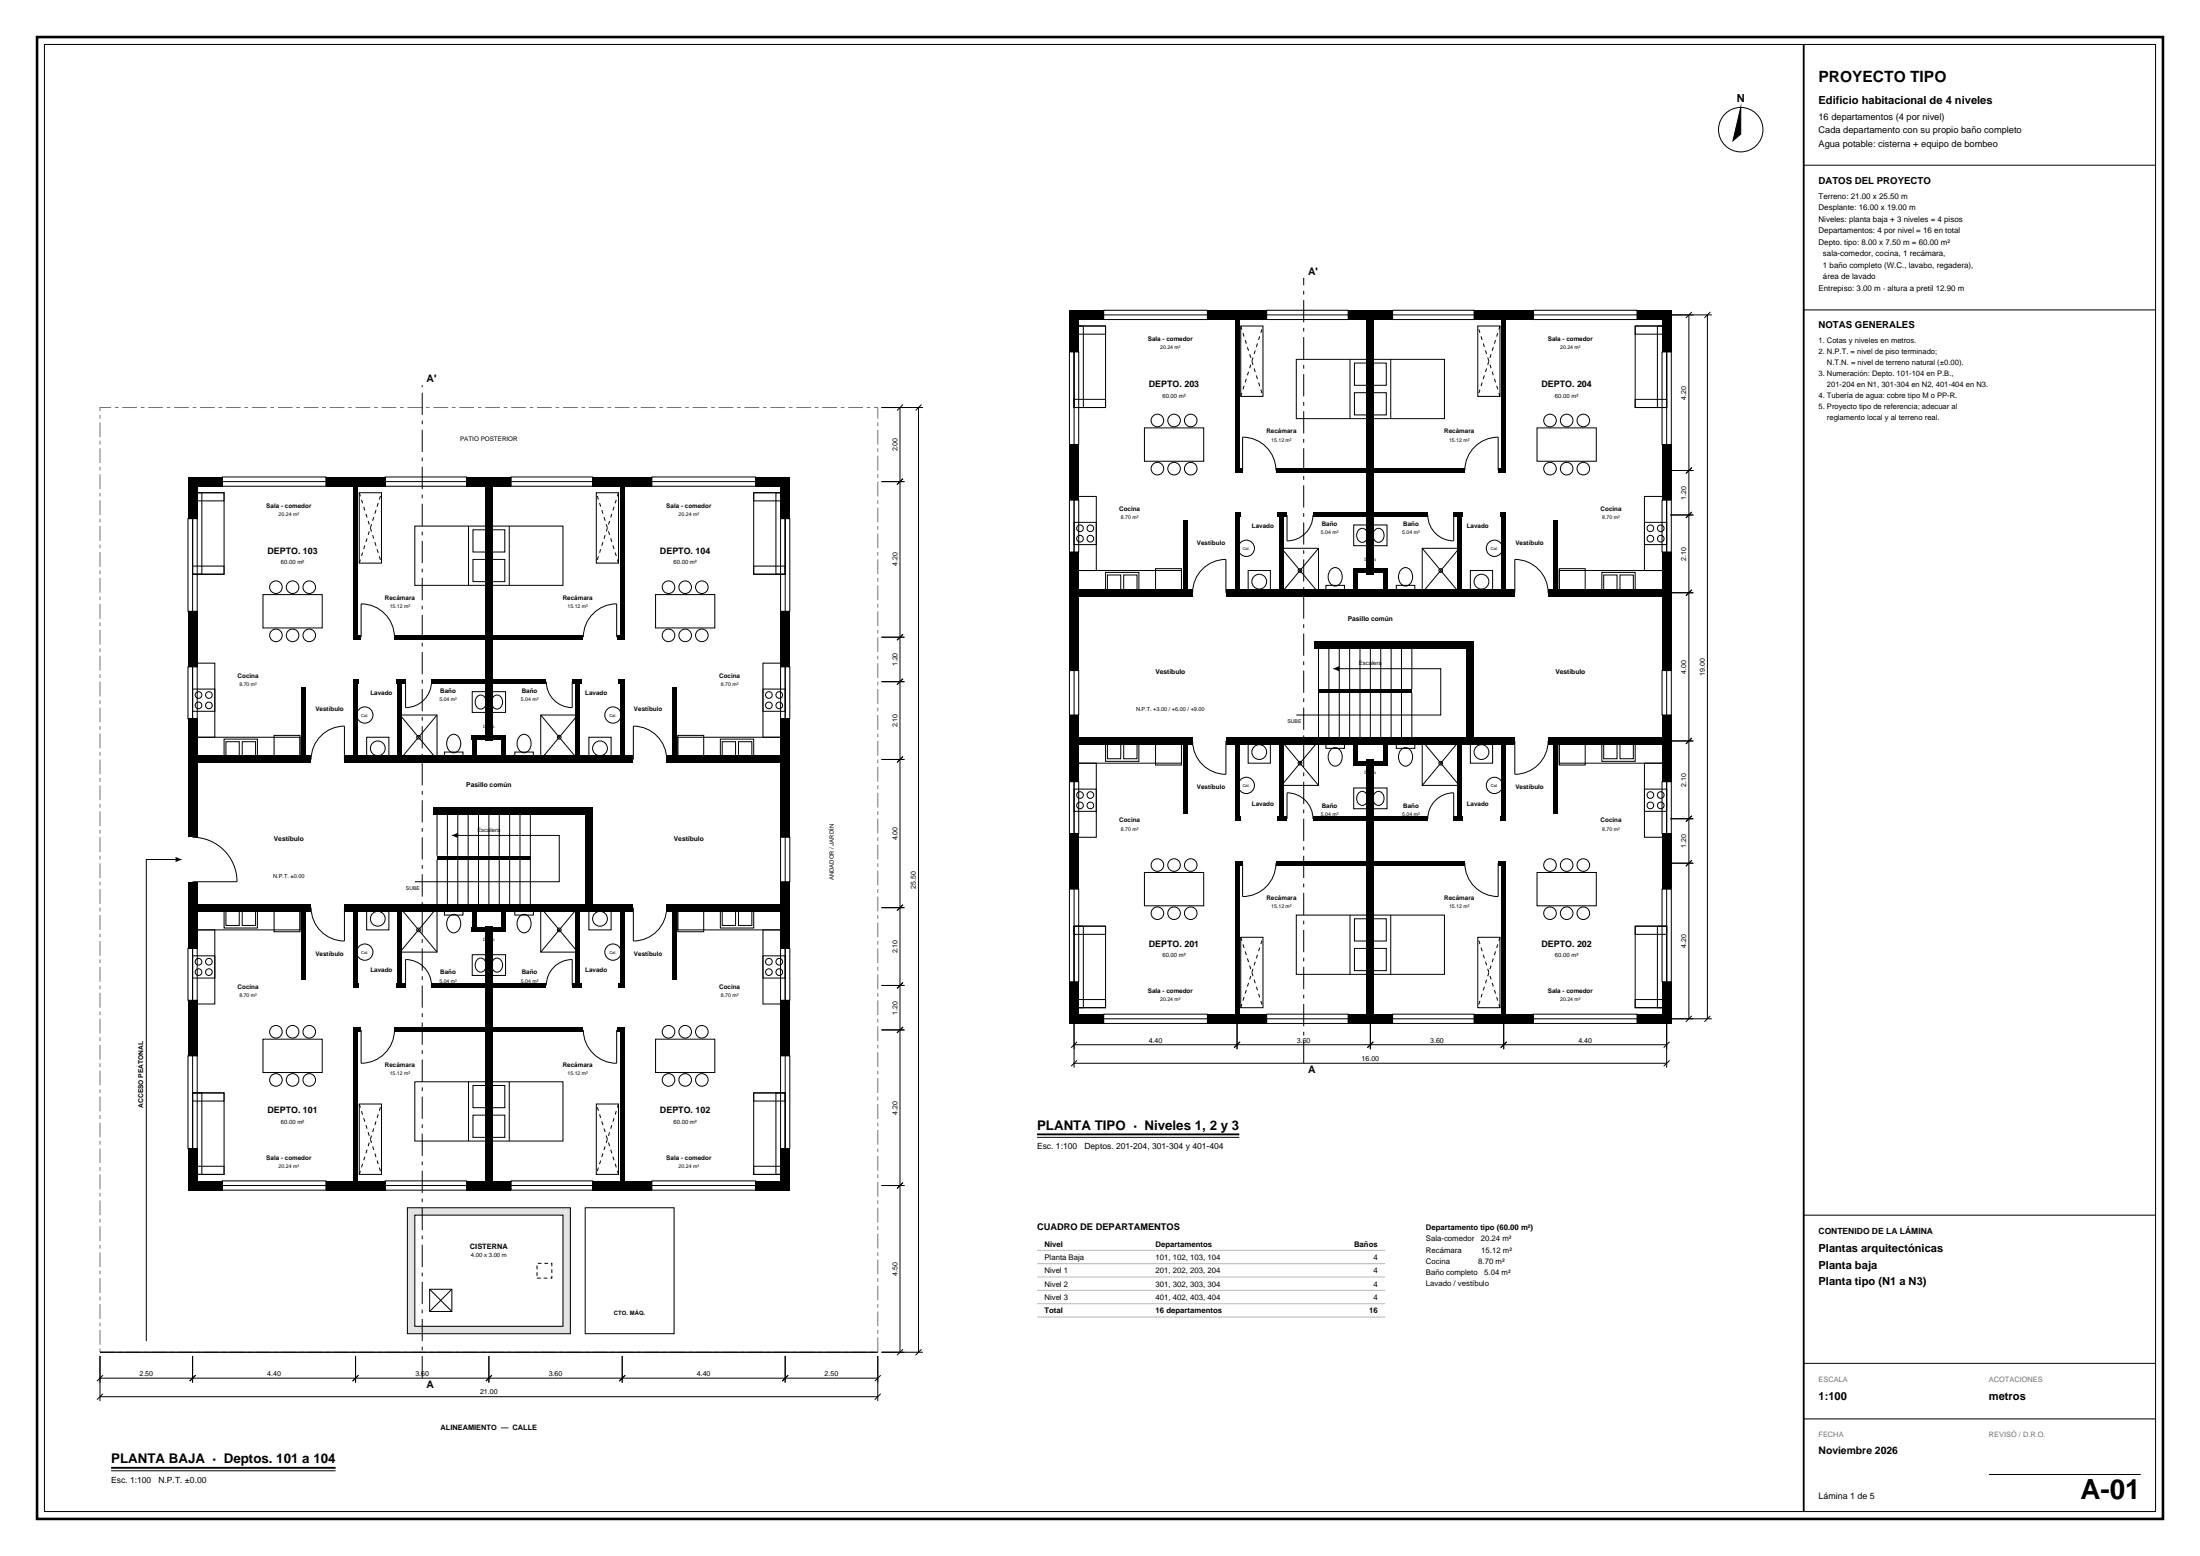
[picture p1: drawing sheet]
<svg xmlns="http://www.w3.org/2000/svg" width="594mm" height="420mm" viewBox="0 0 594 420" stroke-linecap="round" stroke-linejoin="round" font-family="sans-serif">
<path d="M10 10h574v400h-574z" fill="none" stroke="#000" stroke-width=".7" stroke-linecap="butt"/>
<path d="M12 12h570v396h-570zM487 44.6h95M487 83.7h95M487 328h95M487 368h95M487 383h95M537 398h41" fill="none" stroke="#000" stroke-width=".27"/>
<path d="M487 12v396" fill="none" stroke="#000" stroke-width=".5"/>
<path d="M27 110h210v255h-210z" fill="none" stroke="#737373" stroke-width=".27" stroke-dasharray="4 1 1 1" stroke-linecap="butt"/>
<path d="M27 365h210" fill="none" stroke="#000" stroke-width=".35"/>
<path d="M110 326h44v34h-44z" fill-rule="evenodd" fill="#e0e0e0" stroke="#000" stroke-width=".27"/>
<path d="M112 328h40v30h-40z" fill-rule="evenodd" fill="#fff" stroke="#000" stroke-width=".27"/>
<g fill="none" stroke="#000" stroke-width=".27">
<path d="M288.8 95h2.5v25h-2.5zM290 95v25M290 88h8.5v22h-8.5zM290 88h2.5v22h-2.5zM290 88h8.5v2.2h-8.5zM298 83.7h28v2.5h-28zM298 85h28M335 88h6v19h-6zM342 83.7h22v2.5h-22zM342 85h22M350 97h20v16h-20zM364.5 97v16"/>
<path d="M365.7 98h3.5v6h-3.5zM370 97h20v16h-20zM370.8 98h3.5v6h-3.5zM375.5 97v16M376 83.7h22v2.5h-22zM376 85h22M399 88h6v19h-6zM414 83.7h28v2.5h-28zM414 85h28M441.5 88h8.5v22h-8.5zM441.5 88h8.5v2.2h-8.5zM447.5 88h2.5v22h-2.5z"/>
<path d="M448.8 95h2.5v25h-2.5zM450 95v25M451 85h11.2M456 85v190M456.8 84.2l-1.6 1.6M461 85v190M461.8 84.2l-1.6 1.6M238 110h11.2M243 110v255M243.8 109.2l-1.6 1.6M248 110v255M248.8 109.2l-1.6 1.6"/>
<path d="M290 107.8h8.5v2.2h-8.5zM309 115.5h16v9h-16zM365.7 106h3.5v6h-3.5zM370.8 106h3.5v6h-3.5zM415 115.5h16v9h-16zM441.5 107.8h8.5v2.2h-8.5zM50.8 140h2.5v25h-2.5zM52 140v25M52 133h8.5v22h-8.5zM52 133h2.5v22h-2.5zM52 133h8.5v2.2h-8.5zM60 128.7h28v2.5h-28z"/>
<path d="M60 130h28M97 133h6v19h-6zM104 128.7h22v2.5h-22zM104 130h22M138 128.7h22v2.5h-22zM138 130h22M161 133h6v19h-6zM176 128.7h28v2.5h-28zM176 130h28M203.5 133h8.5v22h-8.5zM203.5 133h8.5v2.2h-8.5zM209.5 133h2.5v22h-2.5z"/>
<path d="M210.8 140h2.5v25h-2.5zM212 140v25M238 130h6.2M243.8 129.2l-1.6 1.6M288.8 135h2.5v14h-2.5zM290 134h6v20h-6zM290 135v14M335.5 127v-9a9 9 0 0 1 9 9M347.5 139v7a7 7 0 0 0 7-7M385.5 139a7 7 0 0 0 7 7v-7M395.5 127a9 9 0 0 1 9-9v9M444 134h6v20h-6z"/>
<path d="M448.8 135h2.5v14h-2.5zM450 135v14M451 139h6.2M451 127h6.2M456.8 138.2l-1.6 1.6M456.8 126.2l-1.6 1.6M52 152.8h8.5v2.2h-8.5zM112 142h20v16h-20zM126.5 142v16M127.7 143h3.5v6h-3.5zM127.7 151h3.5v6h-3.5zM132 142h20v16h-20z"/>
<path d="M132.8 143h3.5v6h-3.5zM132.8 151h3.5v6h-3.5zM137.5 142v16M203.5 152.8h8.5v2.2h-8.5zM290 154h29v6h-29zM290 141h6v6h-6zM298.5 154.5h9v5.5h-9zM299 155.2h3.6v4.2h-3.6zM303.4 155.2h3.6v4.2h-3.6zM312 153.5h7v6.5h-7zM322 160a9 9 0 0 1 9-9v9M337 154h6v6h-6z"/>
<path d="M346 148h10v12h-10zM346 148l10 12M356 148l-10 12M358 158h5v2h-5zM359.5 153.5a1.95 1.95 0 0 1 2.2 .2 1.95 1.95 0 0 1 .7 2 1.95 1.95 0 0 1-.7 2 1.95 1.95 0 0 1-2.2 .2 2.95 2.95 0 0 1 0-4.4zM365.5 141.7h4.5v5.6h-4.5zM366.7 143.2a1.48 1.48 0 0 1 1.9-.4 1.48 1.48 0 0 1 .7 1.7 1.54 1.54 0 0 1-1.5 1.9 1.54 1.54 0 0 1-1.5-1.9zM370 141.7h4.5v5.6h-4.5zM371.1 143.2a1.48 1.48 0 0 1 1.9-.4 1.48 1.48 0 0 1 .7 1.7 1.54 1.54 0 0 1-1.5 1.9 1.54 1.54 0 0 1-1.5-1.9zM377 158h5v2h-5zM378.5 153.5a1.95 1.95 0 0 1 2.2 .2 1.95 1.95 0 0 1 .7 2 1.95 1.95 0 0 1-.7 2 1.95 1.95 0 0 1-2.2 .2 2.95 2.95 0 0 1 0-4.4zM384 148h10v12h-10z"/>
<path d="M384 148l10 12M394 148l-10 12M397 154h6v6h-6zM409 160v-9a9 9 0 0 1 9 9M421 154h29v6h-29zM421 153.5h7v6.5h-7zM432.5 154.5h9v5.5h-9zM433 155.2h3.6v4.2h-3.6zM437.4 155.2h3.6v4.2h-3.6zM444 141h6v6h-6zM451 160h6.2M456.8 159.2l-1.6 1.6"/>
<path d="M50.8 180h2.5v14h-2.5zM52 179h6v20h-6zM52 180v14M71 160.5h16v9h-16zM97.5 172v-9a9 9 0 0 1 9 9M157.5 172a9 9 0 0 1 9-9v9M177 160.5h16v9h-16zM206 179h6v20h-6zM210.8 180h2.5v14h-2.5zM212 180v14M238 172h6.2M243.8 171.2l-1.6 1.6"/>
<path d="M356 175v11M358.8 175v11M361.6 175v11M364.4 175v11M367.2 175v11M370 175v11M372.8 175v11M375.6 175v11M378.4 175v11M381.2 175v11M52 199h29v6h-29zM52 186h6v6h-6z"/>
<path d="M60.5 199.5h9v5.5h-9zM74 198.5h7v6.5h-7zM99 199h6v6h-6zM108 193h10v12h-10zM108 193l10 12M109.5 184v7a7 7 0 0 0 7-7M118 193l-10 12M121.5 198.5a1.95 1.95 0 0 1 2.2 .2 1.95 1.95 0 0 1 .7 2 1.95 1.95 0 0 1-.7 2 1.95 1.95 0 0 1-2.2 .2 2.95 2.95 0 0 1 0-4.4zM127.5 186.7h4.5v5.6h-4.5zM128.7 188.2a1.48 1.48 0 0 1 1.9-.4 1.48 1.48 0 0 1 .7 1.7 1.54 1.54 0 0 1-1.5 1.9 1.54 1.54 0 0 1-1.5-1.9zM132 186.7h4.5v5.6h-4.5zM133.1 188.2a1.48 1.48 0 0 1 1.9-.4 1.48 1.48 0 0 1 .7 1.7 1.54 1.54 0 0 1-1.5 1.9 1.54 1.54 0 0 1-1.5-1.9z"/>
<path d="M140.5 198.5a1.95 1.95 0 0 1 2.2 .2 1.95 1.95 0 0 1 .7 2 1.95 1.95 0 0 1-.7 2 1.95 1.95 0 0 1-2.2 .2 2.95 2.95 0 0 1 0-4.4zM146 193h10v12h-10zM146 193l10 12M147.5 184a7 7 0 0 0 7 7v-7M156 193l-10 12M159 199h6v6h-6zM183 199h29v6h-29zM183 198.5h7v6.5h-7zM194.5 199.5h9v5.5h-9zM206 186h6v6h-6zM238 184h6.2M243.8 183.2l-1.6 1.6"/>
<path d="M288.8 181h2.5v12h-2.5zM290 200h29v6h-29zM290 181v12M298.5 200h9v5.5h-9zM312 200h7v6.5h-7zM322 200a9 9 0 0 0 9 9v-9M337 200h6v6h-6zM346 200h10v12h-10zM346 200l10 12M356 200l-10 12M356 187v12M358 200h5v2h-5z"/>
<path d="M358.8 187v12M360 180.5h29v12.5h-39M361.6 187v12M364.4 187v12M367.2 187v12M370 187v12M372.8 187v12M375.6 187v12M377 200h5v2h-5zM378.4 187v12M381.2 187v12M384 200h10v12h-10z"/>
<path d="M384 200l10 12M394 200l-10 12M397 200h6v6h-6zM409 200v9a9 9 0 0 0 9-9M421 200h29v6h-29zM421 200h7v6.5h-7zM432.5 200h9v5.5h-9zM448.8 181h2.5v12h-2.5zM450 181v12M451 200h6.2M456.8 199.2l-1.6 1.6M61 200.2h3.6v4.2h-3.6z"/>
<path d="M65.4 200.2h3.6v4.2h-3.6zM84 205a9 9 0 0 1 9-9v9M118 220v11M120 203h5v2h-5zM120.8 220v11M123.6 220v11M126.4 220v11M129.2 220v11M132 220v11M134.8 220v11M137.6 220v11M139 203h5v2h-5z"/>
<path d="M140.4 220v11M143.2 220v11M171 205v-9a9 9 0 0 1 9 9M195 200.2h3.6v4.2h-3.6zM199.4 200.2h3.6v4.2h-3.6zM238 205h6.2M243.8 204.2l-1.6 1.6M288.8 211h2.5v14h-2.5zM290 206h6v20h-6zM290 211v14M290 213h6v6h-6zM299 200.6h3.6v4.2h-3.6z"/>
<path d="M303.4 200.6h3.6v4.2h-3.6zM359.5 202.1a1.95 1.95 0 0 1 2.2 .2 1.95 1.95 0 0 1 .7 2 1.95 1.95 0 0 1-.7 2 1.95 1.95 0 0 1-2.2 .2 2.95 2.95 0 0 1 0-4.4zM365.5 212.7h4.5v5.6h-4.5zM366.7 214.2a1.48 1.48 0 0 1 1.9-.4 1.48 1.48 0 0 1 .7 1.7 1.54 1.54 0 0 1-1.5 1.9 1.54 1.54 0 0 1-1.5-1.9zM370 212.7h4.5v5.6h-4.5zM371.1 214.2a1.48 1.48 0 0 1 1.9-.4 1.48 1.48 0 0 1 .7 1.7 1.54 1.54 0 0 1-1.5 1.9 1.54 1.54 0 0 1-1.5-1.9zM378.5 202.1a1.95 1.95 0 0 1 2.2 .2 1.95 1.95 0 0 1 .7 2 1.95 1.95 0 0 1-.7 2 1.95 1.95 0 0 1-2.2 .2 2.95 2.95 0 0 1 0-4.4zM433 200.6h3.6v4.2h-3.6zM437.4 200.6h3.6v4.2h-3.6zM444 213h6v6h-6zM444 206h6v20h-6zM448.8 211h2.5v14h-2.5z"/>
<path d="M450 211v14M49 232h-9.5v130M52 226a12 12 0 0 1 12 12h-12M118 232v12M120.8 232v12M122 225.5h29v12.5h-39M123.6 232v12M126.4 232v12M129.2 232v12M132 232v12M134.8 232v12M137.6 232v12"/>
<path d="M140.4 232v12M143.2 232v12M210.8 226h2.5v12h-2.5zM212 226v12M288.8 240h2.5v25h-2.5zM290 240v25M309 235.5h16v9h-16zM335.5 233v9a9 9 0 0 0 9-9M347.5 221v-7a7 7 0 0 1 7 7M385.5 221a7 7 0 0 1 7-7v7M395.5 233a9 9 0 0 0 9 9v-9M415 235.5h16v9h-16z"/>
<path d="M448.8 240h2.5v25h-2.5zM450 240v25M451 233h6.2M451 221h6.2M456.8 232.2l-1.6 1.6M456.8 220.2l-1.6 1.6M50.8 256h2.5v14h-2.5zM52 245h29v6h-29zM52 251h6v20h-6zM52 256v14M52 258h6v6h-6zM60.5 245h9v5.5h-9z"/>
<path d="M61 245.6h3.6v4.2h-3.6zM65.4 245.6h3.6v4.2h-3.6zM74 245h7v6.5h-7zM84 245a9 9 0 0 0 9 9v-9M99 245h6v6h-6zM108 245h10v12h-10zM108 245l10 12M118 245l-10 12M120 245h5v2h-5zM121.5 247.1a1.95 1.95 0 0 1 2.2 .2 1.95 1.95 0 0 1 .7 2 1.95 1.95 0 0 1-.7 2 1.95 1.95 0 0 1-2.2 .2 2.95 2.95 0 0 1 0-4.4zM127.5 257.7h4.5v5.6h-4.5zM128.7 259.2a1.48 1.48 0 0 1 1.9-.4 1.48 1.48 0 0 1 .7 1.7 1.54 1.54 0 0 1-1.5 1.9 1.54 1.54 0 0 1-1.5-1.9z"/>
<path d="M132 257.7h4.5v5.6h-4.5zM133.1 259.2a1.48 1.48 0 0 1 1.9-.4 1.48 1.48 0 0 1 .7 1.7 1.54 1.54 0 0 1-1.5 1.9 1.54 1.54 0 0 1-1.5-1.9zM139 245h5v2h-5zM140.5 247.1a1.95 1.95 0 0 1 2.2 .2 1.95 1.95 0 0 1 .7 2 1.95 1.95 0 0 1-.7 2 1.95 1.95 0 0 1-2.2 .2 2.95 2.95 0 0 1 0-4.4zM146 245h10v12h-10zM146 245l10 12M156 245l-10 12M159 245h6v6h-6zM171 245v9a9 9 0 0 0 9-9M183 245h29v6h-29zM183 245h7v6.5h-7zM194.5 245h9v5.5h-9z"/>
<path d="M195 245.6h3.6v4.2h-3.6zM199.4 245.6h3.6v4.2h-3.6zM206 258h6v6h-6zM206 251h6v20h-6zM210.8 256h2.5v14h-2.5zM212 256v14M238 245h6.2M243.8 244.2l-1.6 1.6M290 250h8.5v22h-8.5zM290 250h2.5v22h-2.5zM290 250h8.5v2.2h-8.5zM335 253h6v19h-6z"/>
<path d="M350 247h20v16h-20zM364.5 247v16M365.7 256h3.5v6h-3.5zM365.7 248h3.5v6h-3.5zM370 247h20v16h-20zM370.8 256h3.5v6h-3.5zM370.8 248h3.5v6h-3.5zM375.5 247v16M399 253h6v19h-6zM441.5 250h8.5v22h-8.5zM441.5 250h8.5v2.2h-8.5zM447.5 250h2.5v22h-2.5z"/>
<path d="M97.5 278v9a9 9 0 0 0 9-9M109.5 266v-7a7 7 0 0 1 7 7M147.5 266a7 7 0 0 1 7-7v7M157.5 278a9 9 0 0 0 9 9v-9M238 278h6.2M238 266h6.2M243.8 277.2l-1.6 1.6M243.8 265.2l-1.6 1.6M290 276v12.2M290 269.8h8.5v2.2h-8.5zM298 273.7h28v2.5h-28zM298 275h28"/>
<path d="M334 276v7.2M342 273.7h22v2.5h-22zM342 275h22M370 276v7.2M376 273.7h22v2.5h-22zM376 275h22M406 276v7.2M414 273.7h28v2.5h-28zM414 275h28M441.5 269.8h8.5v2.2h-8.5zM450 276v12.2M451 275h11.2"/>
<path d="M456.8 274.2l-1.6 1.6M461.8 274.2l-1.6 1.6M50.8 285h2.5v25h-2.5zM52 285v25M52 295h8.5v22h-8.5zM52 295h2.5v22h-2.5zM52 295h8.5v2.2h-8.5zM71 280.5h16v9h-16zM97 298h6v19h-6zM112 292h20v16h-20zM126.5 292v16M127.7 293h3.5v6h-3.5z"/>
<path d="M132 292h20v16h-20zM132.8 293h3.5v6h-3.5zM137.5 292v16M161 298h6v19h-6zM177 280.5h16v9h-16zM203.5 295h8.5v22h-8.5zM203.5 295h8.5v2.2h-8.5zM209.5 295h2.5v22h-2.5zM210.8 285h2.5v25h-2.5zM212 285v25M290 282h160M290 287h160"/>
<path d="M290.8 281.2l-1.6 1.6M290.8 286.2l-1.6 1.6M334.8 281.2l-1.6 1.6M370.8 281.2l-1.6 1.6M406.8 281.2l-1.6 1.6M450.8 281.2l-1.6 1.6M450.8 286.2l-1.6 1.6M52 314.8h8.5v2.2h-8.5zM60 318.7h28v2.5h-28zM60 320h28M104 318.7h22v2.5h-22zM104 320h22"/>
<path d="M127.7 301h3.5v6h-3.5zM132.8 301h3.5v6h-3.5zM138 318.7h22v2.5h-22zM138 320h22M176 318.7h28v2.5h-28zM176 320h28M203.5 314.8h8.5v2.2h-8.5zM238 320h6.2M243.8 319.2l-1.6 1.6M280 307h54.6M158 326h24v34h-24zM116 348h6v6h-6z"/>
<path d="M116 348l6 6M122 348l-6 6M27 372h210M27 366v12.2M27 377h210M27.8 371.2l-1.6 1.6M27.8 376.2l-1.6 1.6M52 366v7.2M52.8 371.2l-1.6 1.6M96 366v7.2M96.8 371.2l-1.6 1.6M132 366v7.2"/>
<path d="M132.8 371.2l-1.6 1.6M168 366v7.2M168.8 371.2l-1.6 1.6M212 366v7.2M212.8 371.2l-1.6 1.6M237 366v12.2M237.8 371.2l-1.6 1.6M237.8 376.2l-1.6 1.6M238 365h11.2M243.8 364.2l-1.6 1.6M248.8 364.2l-1.6 1.6M30 397h60.6"/>
<circle cx="470" cy="35" r="6"/>
<circle cx="312.5" cy="113.5" r="1.7"/>
<circle cx="317" cy="113.5" r="1.7"/>
<circle cx="321.5" cy="113.5" r="1.7"/>
<circle cx="418.5" cy="113.5" r="1.7"/>
<circle cx="423" cy="113.5" r="1.7"/>
<circle cx="427.5" cy="113.5" r="1.7"/>
<circle cx="312.5" cy="126.5" r="1.7"/>
<circle cx="317" cy="126.5" r="1.7"/>
<circle cx="321.5" cy="126.5" r="1.7"/>
<circle cx="418.5" cy="126.5" r="1.7"/>
<circle cx="423" cy="126.5" r="1.7"/>
<circle cx="427.5" cy="126.5" r="1.7"/>
<circle cx="74.5" cy="158.5" r="1.7"/>
<circle cx="79" cy="158.5" r="1.7"/>
<circle cx="83.5" cy="158.5" r="1.7"/>
<circle cx="180.5" cy="158.5" r="1.7"/>
<circle cx="185" cy="158.5" r="1.7"/>
<circle cx="189.5" cy="158.5" r="1.7"/>
<circle cx="291.6" cy="145.4" r=".9"/>
<circle cx="291.6" cy="142.6" r=".9"/>
<circle cx="294.4" cy="145.4" r=".9"/>
<circle cx="294.4" cy="142.6" r=".9"/>
<circle cx="336.5" cy="148" r="2.2"/>
<circle cx="340" cy="157" r="2"/>
<circle cx="351" cy="154" r=".5"/>
<circle cx="389" cy="154" r=".5"/>
<circle cx="400" cy="157" r="2"/>
<circle cx="403.5" cy="148" r="2.2"/>
<circle cx="445.6" cy="142.6" r=".9"/>
<circle cx="445.6" cy="145.4" r=".9"/>
<circle cx="448.4" cy="142.6" r=".9"/>
<circle cx="448.4" cy="145.4" r=".9"/>
<circle cx="74.5" cy="171.5" r="1.7"/>
<circle cx="79" cy="171.5" r="1.7"/>
<circle cx="83.5" cy="171.5" r="1.7"/>
<circle cx="180.5" cy="171.5" r="1.7"/>
<circle cx="185" cy="171.5" r="1.7"/>
<circle cx="189.5" cy="171.5" r="1.7"/>
<circle cx="53.6" cy="190.4" r=".9"/>
<circle cx="53.6" cy="187.6" r=".9"/>
<circle cx="56.4" cy="190.4" r=".9"/>
<circle cx="56.4" cy="187.6" r=".9"/>
<circle cx="98.5" cy="193" r="2.2"/>
<circle cx="113" cy="199" r=".5"/>
<circle cx="151" cy="199" r=".5"/>
<circle cx="165.5" cy="193" r="2.2"/>
<circle cx="207.6" cy="187.6" r=".9"/>
<circle cx="207.6" cy="190.4" r=".9"/>
<circle cx="210.4" cy="187.6" r=".9"/>
<circle cx="210.4" cy="190.4" r=".9"/>
<circle cx="102" cy="202" r="2"/>
<circle cx="162" cy="202" r="2"/>
<circle cx="291.6" cy="214.6" r=".9"/>
<circle cx="291.6" cy="217.4" r=".9"/>
<circle cx="294.4" cy="214.6" r=".9"/>
<circle cx="294.4" cy="217.4" r=".9"/>
<circle cx="336.5" cy="212" r="2.2"/>
<circle cx="340" cy="203" r="2"/>
<circle cx="351" cy="206" r=".5"/>
<circle cx="389" cy="206" r=".5"/>
<circle cx="400" cy="203" r="2"/>
<circle cx="403.5" cy="212" r="2.2"/>
<circle cx="445.6" cy="217.4" r=".9"/>
<circle cx="445.6" cy="214.6" r=".9"/>
<circle cx="448.4" cy="217.4" r=".9"/>
<circle cx="448.4" cy="214.6" r=".9"/>
<circle cx="312.5" cy="233.5" r="1.7"/>
<circle cx="317" cy="233.5" r="1.7"/>
<circle cx="321.5" cy="233.5" r="1.7"/>
<circle cx="418.5" cy="233.5" r="1.7"/>
<circle cx="423" cy="233.5" r="1.7"/>
<circle cx="427.5" cy="233.5" r="1.7"/>
<circle cx="53.6" cy="259.6" r=".9"/>
<circle cx="56.4" cy="259.6" r=".9"/>
<circle cx="98.5" cy="257" r="2.2"/>
<circle cx="102" cy="248" r="2"/>
<circle cx="113" cy="251" r=".5"/>
<circle cx="151" cy="251" r=".5"/>
<circle cx="162" cy="248" r="2"/>
<circle cx="165.5" cy="257" r="2.2"/>
<circle cx="207.6" cy="259.6" r=".9"/>
<circle cx="210.4" cy="259.6" r=".9"/>
<circle cx="312.5" cy="246.5" r="1.7"/>
<circle cx="317" cy="246.5" r="1.7"/>
<circle cx="321.5" cy="246.5" r="1.7"/>
<circle cx="418.5" cy="246.5" r="1.7"/>
<circle cx="423" cy="246.5" r="1.7"/>
<circle cx="427.5" cy="246.5" r="1.7"/>
<circle cx="53.6" cy="262.4" r=".9"/>
<circle cx="56.4" cy="262.4" r=".9"/>
<circle cx="74.5" cy="278.5" r="1.7"/>
<circle cx="79" cy="278.5" r="1.7"/>
<circle cx="83.5" cy="278.5" r="1.7"/>
<circle cx="180.5" cy="278.5" r="1.7"/>
<circle cx="185" cy="278.5" r="1.7"/>
<circle cx="189.5" cy="278.5" r="1.7"/>
<circle cx="207.6" cy="262.4" r=".9"/>
<circle cx="210.4" cy="262.4" r=".9"/>
<circle cx="74.5" cy="291.5" r="1.7"/>
<circle cx="79" cy="291.5" r="1.7"/>
<circle cx="83.5" cy="291.5" r="1.7"/>
<circle cx="180.5" cy="291.5" r="1.7"/>
<circle cx="185" cy="291.5" r="1.7"/>
<circle cx="189.5" cy="291.5" r="1.7"/>
</g>
<path d="M145 341h4v4h-4z" fill="none" stroke="#000" stroke-width=".27" stroke-dasharray="1 .8" stroke-linecap="butt"/>
<g fill="#000">
<path d="M360 180.5l1.6-.7v1.4zM47.4 231.3l1.6 .7-1.6 .7zM122 225.5l1.6-.7v1.4z"/>
<path d="M288.8 83.7h9.2v2.5h-9.2z" fill-rule="evenodd"/>
<path d="M288.8 83.7h2.5v11.3h-2.5z" fill-rule="evenodd"/>
<path d="M326 83.7h16v2.5h-16z" fill-rule="evenodd"/>
<path d="M333.4 84.4h1.2v43.2h-1.2z" fill-rule="evenodd"/>
<path d="M364 83.7h12v2.5h-12z" fill-rule="evenodd"/>
<path d="M398 83.7h16v2.5h-16z" fill-rule="evenodd"/>
<path d="M405.4 84.4h1.2v43.2h-1.2z" fill-rule="evenodd"/>
<path d="M442 83.7h9.3v2.5h-9.3z" fill-rule="evenodd"/>
<path d="M448.8 83.7h2.5v11.3h-2.5z" fill-rule="evenodd"/>
<path d="M50.8 128.7h9.2v2.5h-9.2z" fill-rule="evenodd"/>
<path d="M50.8 128.7h2.5v11.3h-2.5z" fill-rule="evenodd"/>
<path d="M88 128.7h16v2.5h-16z" fill-rule="evenodd"/>
<path d="M95.4 129.4h1.2v43.2h-1.2z" fill-rule="evenodd"/>
<path d="M126 128.7h12v2.5h-12z" fill-rule="evenodd"/>
<path d="M160 128.7h16v2.5h-16z" fill-rule="evenodd"/>
<path d="M167.4 129.4h1.2v43.2h-1.2z" fill-rule="evenodd"/>
<path d="M204 128.7h9.3v2.5h-9.3z" fill-rule="evenodd"/>
<path d="M210.8 128.7h2.5v11.3h-2.5z" fill-rule="evenodd"/>
<path d="M288.8 120h2.5v15h-2.5z" fill-rule="evenodd"/>
<path d="M333.4 126.4h2.1v1.2h-2.1z" fill-rule="evenodd"/>
<path d="M333.4 138.4h1.6v1.2h-1.6z" fill-rule="evenodd"/>
<path d="M333.4 138.4h1.2v22.2h-1.2z" fill-rule="evenodd"/>
<path d="M344.5 126.4h26.1v1.2h-26.1z" fill-rule="evenodd"/>
<path d="M345 138.4h2.5v1.2h-2.5z" fill-rule="evenodd"/>
<path d="M345.4 138.4h1.2v22.2h-1.2z" fill-rule="evenodd"/>
<path d="M354.5 138.4h16.1v1.2h-16.1z" fill-rule="evenodd"/>
<path d="M369.4 138.4h16.1v1.2h-16.1z" fill-rule="evenodd"/>
<path d="M393.4 138.4h1.2v22.2h-1.2z" fill-rule="evenodd"/>
<path d="M392.5 138.4h2.5v1.2h-2.5z" fill-rule="evenodd"/>
<path d="M369.4 126.4h26.1v1.2h-26.1z" fill-rule="evenodd"/>
<path d="M404.5 126.4h2.1v1.2h-2.1z" fill-rule="evenodd"/>
<path d="M405 138.4h1.6v1.2h-1.6z" fill-rule="evenodd"/>
<path d="M405.4 138.4h1.2v22.2h-1.2z" fill-rule="evenodd"/>
<path d="M448.8 120h2.5v15h-2.5z" fill-rule="evenodd"/>
<path d="M319.4 140.4h1.2v20.2h-1.2z" fill-rule="evenodd"/>
<path d="M365.4 153.4h9.2v1.2h-9.2z" fill-rule="evenodd"/>
<path d="M369 84h2v71h-2z" fill-rule="evenodd"/>
<path d="M419.4 140.4h1.2v20.2h-1.2z" fill-rule="evenodd"/>
<path d="M50.8 165h2.5v15h-2.5z" fill-rule="evenodd"/>
<path d="M95.4 171.4h2.1v1.2h-2.1z" fill-rule="evenodd"/>
<path d="M106.5 171.4h26.1v1.2h-26.1z" fill-rule="evenodd"/>
<path d="M131.4 171.4h26.1v1.2h-26.1z" fill-rule="evenodd"/>
<path d="M166.5 171.4h2.1v1.2h-2.1z" fill-rule="evenodd"/>
<path d="M210.8 165h2.5v15h-2.5z" fill-rule="evenodd"/>
<path d="M289 159h33v2h-33z" fill-rule="evenodd"/>
<path d="M331 159h78v2h-78z" fill-rule="evenodd"/>
<path d="M355 173h43v2h-43z" fill-rule="evenodd"/>
<path d="M365.4 153.4h1.2v7.2h-1.2z" fill-rule="evenodd"/>
<path d="M373.4 153.4h1.2v7.2h-1.2z" fill-rule="evenodd"/>
<path d="M418 159h33v2h-33z" fill-rule="evenodd"/>
<path d="M81.4 185.4h1.2v20.2h-1.2z" fill-rule="evenodd"/>
<path d="M95.4 183.4h1.6v1.2h-1.6z" fill-rule="evenodd"/>
<path d="M95.4 183.4h1.2v22.2h-1.2z" fill-rule="evenodd"/>
<path d="M107 183.4h2.5v1.2h-2.5z" fill-rule="evenodd"/>
<path d="M107.4 183.4h1.2v22.2h-1.2z" fill-rule="evenodd"/>
<path d="M116.5 183.4h16.1v1.2h-16.1z" fill-rule="evenodd"/>
<path d="M127.4 198.4h9.2v1.2h-9.2z" fill-rule="evenodd"/>
<path d="M131 129h2v71h-2z" fill-rule="evenodd"/>
<path d="M131.4 183.4h16.1v1.2h-16.1z" fill-rule="evenodd"/>
<path d="M155.4 183.4h1.2v22.2h-1.2z" fill-rule="evenodd"/>
<path d="M154.5 183.4h2.5v1.2h-2.5z" fill-rule="evenodd"/>
<path d="M167 183.4h1.6v1.2h-1.6z" fill-rule="evenodd"/>
<path d="M167.4 183.4h1.2v22.2h-1.2z" fill-rule="evenodd"/>
<path d="M181.4 185.4h1.2v20.2h-1.2z" fill-rule="evenodd"/>
<path d="M288.8 149h2.5v32h-2.5z" fill-rule="evenodd"/>
<path d="M356 186h25.2v1h-25.2z" fill-rule="evenodd"/>
<path d="M448.8 149h2.5v32h-2.5z" fill-rule="evenodd"/>
<path d="M51 204h33v2h-33z" fill-rule="evenodd"/>
<path d="M93 204h78v2h-78z" fill-rule="evenodd"/>
<path d="M117 218h43v2h-43z" fill-rule="evenodd"/>
<path d="M127.4 198.4h1.2v7.2h-1.2z" fill-rule="evenodd"/>
<path d="M135.4 198.4h1.2v7.2h-1.2z" fill-rule="evenodd"/>
<path d="M180 204h33v2h-33z" fill-rule="evenodd"/>
<path d="M288.8 193h2.5v18h-2.5z" fill-rule="evenodd"/>
<path d="M289 199h33v2h-33z" fill-rule="evenodd"/>
<path d="M319.4 199.4h1.2v20.2h-1.2z" fill-rule="evenodd"/>
<path d="M331 199h78v2h-78z" fill-rule="evenodd"/>
<path d="M365.4 205.4h9.2v1.2h-9.2z" fill-rule="evenodd"/>
<path d="M365.4 199.4h1.2v7.2h-1.2z" fill-rule="evenodd"/>
<path d="M373.4 199.4h1.2v7.2h-1.2z" fill-rule="evenodd"/>
<path d="M396 173h2v28h-2z" fill-rule="evenodd"/>
<path d="M418 199h33v2h-33z" fill-rule="evenodd"/>
<path d="M419.4 199.4h1.2v20.2h-1.2z" fill-rule="evenodd"/>
<path d="M448.8 193h2.5v18h-2.5z" fill-rule="evenodd"/>
<path d="M50.8 194h2.5v32h-2.5z" fill-rule="evenodd"/>
<path d="M118 231h25.2v1h-25.2z" fill-rule="evenodd"/>
<path d="M210.8 194h2.5v32h-2.5z" fill-rule="evenodd"/>
<path d="M288.8 225h2.5v15h-2.5z" fill-rule="evenodd"/>
<path d="M333.4 232.4h2.1v1.2h-2.1z" fill-rule="evenodd"/>
<path d="M333.4 220.4h1.6v1.2h-1.6z" fill-rule="evenodd"/>
<path d="M333.4 199.4h1.2v22.2h-1.2z" fill-rule="evenodd"/>
<path d="M344.5 232.4h26.1v1.2h-26.1z" fill-rule="evenodd"/>
<path d="M345 220.4h2.5v1.2h-2.5z" fill-rule="evenodd"/>
<path d="M345.4 199.4h1.2v22.2h-1.2z" fill-rule="evenodd"/>
<path d="M354.5 220.4h16.1v1.2h-16.1z" fill-rule="evenodd"/>
<path d="M369.4 220.4h16.1v1.2h-16.1z" fill-rule="evenodd"/>
<path d="M393.4 199.4h1.2v22.2h-1.2z" fill-rule="evenodd"/>
<path d="M392.5 220.4h2.5v1.2h-2.5z" fill-rule="evenodd"/>
<path d="M369.4 232.4h26.1v1.2h-26.1z" fill-rule="evenodd"/>
<path d="M404.5 232.4h2.1v1.2h-2.1z" fill-rule="evenodd"/>
<path d="M405 220.4h1.6v1.2h-1.6z" fill-rule="evenodd"/>
<path d="M405.4 199.4h1.2v22.2h-1.2z" fill-rule="evenodd"/>
<path d="M448.8 225h2.5v15h-2.5z" fill-rule="evenodd"/>
<path d="M50.8 238h2.5v18h-2.5z" fill-rule="evenodd"/>
<path d="M51 244h33v2h-33z" fill-rule="evenodd"/>
<path d="M93 244h78v2h-78z" fill-rule="evenodd"/>
<path d="M127.4 250.4h9.2v1.2h-9.2z" fill-rule="evenodd"/>
<path d="M127.4 244.4h1.2v7.2h-1.2z" fill-rule="evenodd"/>
<path d="M135.4 244.4h1.2v7.2h-1.2z" fill-rule="evenodd"/>
<path d="M158 218h2v28h-2z" fill-rule="evenodd"/>
<path d="M180 244h33v2h-33z" fill-rule="evenodd"/>
<path d="M210.8 238h2.5v18h-2.5z" fill-rule="evenodd"/>
<path d="M81.4 244.4h1.2v20.2h-1.2z" fill-rule="evenodd"/>
<path d="M95.4 277.4h2.1v1.2h-2.1z" fill-rule="evenodd"/>
<path d="M95.4 265.4h1.6v1.2h-1.6z" fill-rule="evenodd"/>
<path d="M95.4 244.4h1.2v22.2h-1.2z" fill-rule="evenodd"/>
<path d="M106.5 277.4h26.1v1.2h-26.1z" fill-rule="evenodd"/>
<path d="M107 265.4h2.5v1.2h-2.5z" fill-rule="evenodd"/>
<path d="M107.4 244.4h1.2v22.2h-1.2z" fill-rule="evenodd"/>
<path d="M116.5 265.4h16.1v1.2h-16.1z" fill-rule="evenodd"/>
<path d="M131.4 265.4h16.1v1.2h-16.1z" fill-rule="evenodd"/>
<path d="M155.4 244.4h1.2v22.2h-1.2z" fill-rule="evenodd"/>
<path d="M154.5 265.4h2.5v1.2h-2.5z" fill-rule="evenodd"/>
<path d="M131.4 277.4h26.1v1.2h-26.1z" fill-rule="evenodd"/>
<path d="M166.5 277.4h2.1v1.2h-2.1z" fill-rule="evenodd"/>
<path d="M167 265.4h1.6v1.2h-1.6z" fill-rule="evenodd"/>
<path d="M167.4 244.4h1.2v22.2h-1.2z" fill-rule="evenodd"/>
<path d="M181.4 244.4h1.2v20.2h-1.2z" fill-rule="evenodd"/>
<path d="M288.8 273.7h9.2v2.5h-9.2z" fill-rule="evenodd"/>
<path d="M288.8 265h2.5v11.2h-2.5z" fill-rule="evenodd"/>
<path d="M326 273.7h16v2.5h-16z" fill-rule="evenodd"/>
<path d="M333.4 232.4h1.2v43.2h-1.2z" fill-rule="evenodd"/>
<path d="M364 273.7h12v2.5h-12z" fill-rule="evenodd"/>
<path d="M369 205h2v71h-2z" fill-rule="evenodd"/>
<path d="M398 273.7h16v2.5h-16z" fill-rule="evenodd"/>
<path d="M405.4 232.4h1.2v43.2h-1.2z" fill-rule="evenodd"/>
<path d="M442 273.7h9.3v2.5h-9.3z" fill-rule="evenodd"/>
<path d="M448.8 265h2.5v11.2h-2.5z" fill-rule="evenodd"/>
<path d="M50.8 270h2.5v15h-2.5z" fill-rule="evenodd"/>
<path d="M210.8 270h2.5v15h-2.5z" fill-rule="evenodd"/>
<path d="M50.8 318.7h9.2v2.5h-9.2z" fill-rule="evenodd"/>
<path d="M50.8 310h2.5v11.2h-2.5z" fill-rule="evenodd"/>
<path d="M88 318.7h16v2.5h-16z" fill-rule="evenodd"/>
<path d="M95.4 277.4h1.2v43.2h-1.2z" fill-rule="evenodd"/>
<path d="M126 318.7h12v2.5h-12z" fill-rule="evenodd"/>
<path d="M131 250h2v71h-2z" fill-rule="evenodd"/>
<path d="M160 318.7h16v2.5h-16z" fill-rule="evenodd"/>
<path d="M167.4 277.4h1.2v43.2h-1.2z" fill-rule="evenodd"/>
<path d="M204 318.7h9.3v2.5h-9.3z" fill-rule="evenodd"/>
<path d="M210.8 310h2.5v11.2h-2.5z" fill-rule="evenodd"/>
</g>
<g fill="none" stroke="#000" stroke-width=".27" stroke-dasharray="1 1" stroke-linecap="butt">
<path d="M335 88l6 19M405 88l-6 19M335 107l6-19M405 107l-6-19M97 133l6 19M167 133l-6 19M97 152l6-19M167 152l-6-19M335 253l6 19M405 253l-6 19M335 272l6-19M405 272l-6-19"/>
<path d="M97 298l6 19M167 298l-6 19M97 317l6-19M167 317l-6-19"/>
</g>
<path d="M280 306.2h54.6M30 396.2h60.6" fill="none" stroke="#000" stroke-width=".5"/>
<path d="M470 29v7.2l-2.1 1.8z" fill="#000" stroke="#000" stroke-width=".27"/>
<path d="M352 287v-212M114 372v-268" fill="none" stroke="#000" stroke-width=".27" stroke-dasharray="6 1.5 1 1.5" stroke-linecap="butt"/>
<path d="M280 337.5h94M280 341.1h94M280 344.7h94M280 348.3h94M280 351.9h94M280 355.5h94" fill="none" stroke="#b8b8b8" stroke-width=".27"/>
<text font-size="7.5" x="561.7" y="404.5">A-01</text>
<text font-size="4.2" x="491" y="22">PROYECTO TIPO</text>
<g font-size="3.6">
<text x="280" y="305">PLANTA TIPO · Niveles 1, 2 y 3</text>
<text x="30" y="395">PLANTA BAJA · Deptos. 101 a 104</text>
</g>
<g font-size="3">
<text x="468.9" y="27.5">N</text>
<text x="491" y="28">Edificio habitacional de 4 niveles</text>
<text x="491" y="338">Plantas arquitectónicas</text>
<text x="491" y="342.4">Planta baja</text>
<text x="491" y="346.8">Planta tipo (N1 a N3)</text>
<text x="491" y="378">1:100</text>
<text x="537" y="378">metros</text>
</g>
<g font-size="2.8">
<text x="353.2" y="74.2">A'</text>
<text x="115.2" y="103.2">A'</text>
<text x="353.2" y="289.6">A</text>
<text x="115.2" y="374.6">A</text>
<text x="491" y="392.5">Noviembre 2026</text>
</g>
<g font-size="2.6">
<text x="491" y="49.6">DATOS DEL PROYECTO</text>
<text x="491" y="88.7">NOTAS GENERALES</text>
</g>
<g font-size="2.5">
<text x="491" y="32.4">16 departamentos (4 por nivel)</text>
<text x="491" y="36">Cada departamento con su propio baño completo</text>
<text x="491" y="39.6">Agua potable: cisterna + equipo de bombeo</text>
<text x="280" y="332">CUADRO DE DEPARTAMENTOS</text>
</g>
<g font-size="2.4">
<text x="310.2" y="104.5">DEPTO. 203</text>
<text x="416.2" y="104.5">DEPTO. 204</text>
<text x="72.2" y="149.5">DEPTO. 103</text>
<text x="178.2" y="149.5">DEPTO. 104</text>
<text x="310.2" y="255.5">DEPTO. 201</text>
<text x="416.2" y="255.5">DEPTO. 202</text>
<text x="72.2" y="300.5">DEPTO. 101</text>
<text x="178.2" y="300.5">DEPTO. 102</text>
<text x="491" y="404.5">Lámina 1 de 5</text>
</g>
<g font-size="2.3">
<text x="280" y="310.2">Esc. 1:100</text>
<text x="292.8" y="310.2">Deptos. 201-204, 301-304 y 401-404</text>
<text x="491" y="333">CONTENIDO DE LA LÁMINA</text>
<text x="30" y="400.2">Esc. 1:100</text>
<text x="42.8" y="400.2">N.P.T. ±0.00</text>
</g>
<g font-size="2.2">
<text x="491" y="53.6">Terreno: 21.00 x 25.50 m</text>
<text x="491" y="56.7">Desplante: 16.00 x 19.00 m</text>
<text x="491" y="59.8">Niveles: planta baja + 3 niveles = 4 pisos</text>
<text x="491" y="63">Departamentos: 4 por nivel = 16 en total</text>
<text x="491" y="66.1">Depto. tipo: 8.00 x 7.50 m = 60.00 m²</text>
<text x="492.2" y="69.2">sala-comedor, cocina, 1 recámara,</text>
<text x="492.2" y="72.3">1 baño completo (W.C., lavabo, regadera),</text>
<text x="492.2" y="75.4">área de lavado</text>
<text x="491" y="78.5">Entrepiso: 3.00 m · altura a pretil 12.90 m</text>
</g>
<g font-size="2.1">
<text x="491" y="92.7">1. Cotas y niveles en metros.</text>
<text x="491" y="95.6">2. N.P.T. = nivel de piso terminado;</text>
<text x="491" y="101.6">3. Numeración: Depto. 101-104 en P.B.,</text>
<text x="493.3" y="98.6">N.T.N. = nivel de terreno natural (±0.00).</text>
<text x="491" y="107.5">4. Tubería de agua: cobre tipo M o PP-R.</text>
<text x="493.3" y="104.5">201-204 en N1, 301-304 en N2, 401-404 en N3.</text>
<text x="491" y="110.5">5. Proyecto tipo de referencia; adecuar al</text>
<text x="493.3" y="113.5">reglamento local y al terreno real.</text>
<text x="385" y="332">Departamento tipo (60.00 m²)</text>
<text x="385" y="335">Sala-comedor</text>
<text x="399.8" y="335">20.24 m²</text>
<text x="282" y="336.5">Nivel</text>
<text x="282" y="340.1">Planta Baja</text>
<text x="312" y="336.5">Departamentos</text>
<text x="312" y="340.1">101, 102, 103, 104</text>
<text x="365.6" y="336.5">Baños</text>
<text x="370.8" y="340.1">4</text>
<text x="385" y="338.1">Recámara</text>
<text x="385" y="341.1">Cocina</text>
<text x="399.1" y="341.1">8.70 m²</text>
<text x="399.9" y="338.1">15.12 m²</text>
<text x="282" y="343.7">Nivel 1</text>
<text x="282" y="347.3">Nivel 2</text>
<text x="312" y="343.7">201, 202, 203, 204</text>
<text x="312" y="347.3">301, 302, 303, 304</text>
<text x="370.8" y="343.7">4</text>
<text x="370.8" y="347.3">4</text>
<text x="385" y="344.2">Baño completo</text>
<text x="385" y="347.2">Lavado / vestíbulo</text>
<text x="400.8" y="344.2">5.04 m²</text>
<text x="282" y="350.9">Nivel 3</text>
<text x="312" y="350.9">401, 402, 403, 404</text>
<text x="370.8" y="350.9">4</text>
<text x="282" y="354.5">Total</text>
<text x="312" y="354.5">16 departamentos</text>
<text x="369.7" y="354.5">16</text>
</g>
<g font-size="2">
<text x="126.9" y="337">CISTERNA</text>
<text x="118.9" y="386">ALINEAMIENTO — CALLE</text>
</g>
<g font-size="2" fill="#737373">
<text x="491" y="373">ESCALA</text>
<text x="537" y="373">ACOTACIONES</text>
<text x="491" y="388">FECHA</text>
<text x="537" y="388">REVISÓ / D.R.O.</text>
</g>
<g font-size="1.9">
<text x="455.3" y="107.8" transform="rotate(-90 455.3 107.8)">4.20</text>
<text x="242.3" y="121.8" transform="rotate(-90 242.3 121.8)">2.00</text>
<text x="455.3" y="134.8" transform="rotate(-90 455.3 134.8)">1.20</text>
<text x="242.3" y="152.8" transform="rotate(-90 242.3 152.8)">4.20</text>
<text x="455.3" y="151.3" transform="rotate(-90 455.3 151.3)">2.10</text>
<text x="242.3" y="179.8" transform="rotate(-90 242.3 179.8)">1.20</text>
<text x="455.3" y="181.8" transform="rotate(-90 455.3 181.8)">4.00</text>
<text x="460.3" y="182.4" transform="rotate(-90 460.3 182.4)">19.00</text>
<text x="242.3" y="196.3" transform="rotate(-90 242.3 196.3)">2.10</text>
<text x="455.3" y="212.3" transform="rotate(-90 455.3 212.3)">2.10</text>
<text x="242.3" y="226.8" transform="rotate(-90 242.3 226.8)">4.00</text>
<text x="455.3" y="228.8" transform="rotate(-90 455.3 228.8)">1.20</text>
<text x="247.3" y="239.9" transform="rotate(-90 247.3 239.9)">25.50</text>
<text x="242.3" y="257.3" transform="rotate(-90 242.3 257.3)">2.10</text>
<text x="455.3" y="255.8" transform="rotate(-90 455.3 255.8)">4.20</text>
<text x="242.3" y="273.8" transform="rotate(-90 242.3 273.8)">1.20</text>
<text x="310.2" y="281.4">4.40</text>
<text x="350.2" y="281.4">3.60</text>
<text x="386.2" y="281.4">3.60</text>
<text x="426.2" y="281.4">4.40</text>
<text x="367.6" y="286.4">16.00</text>
<text x="242.3" y="300.8" transform="rotate(-90 242.3 300.8)">4.20</text>
<text x="242.3" y="344.3" transform="rotate(-90 242.3 344.3)">4.50</text>
<text x="37.7" y="371.4">2.50</text>
<text x="72.2" y="371.4">4.40</text>
<text x="112.2" y="371.4">3.60</text>
<text x="148.2" y="371.4">3.60</text>
<text x="188.2" y="371.4">4.40</text>
<text x="222.7" y="371.4">2.50</text>
<text x="129.6" y="376.4">21.00</text>
</g>
<g font-size="1.8">
<text x="363.9" y="167.5">Pasillo común</text>
<text x="311.9" y="182">Vestíbulo</text>
<text x="419.9" y="182">Vestíbulo</text>
<text x="125.9" y="212.5">Pasillo común</text>
<text x="73.9" y="227">Vestíbulo</text>
<text x="181.9" y="227">Vestíbulo</text>
<text x="38.7" y="299.1" transform="rotate(-90 38.7 299.1)">ACCESO PEATONAL</text>
</g>
<g font-size="1.7">
<text x="309.9" y="92">Sala - comedor</text>
<text x="417.9" y="92">Sala - comedor</text>
<text x="124.2" y="119">PATIO POSTERIOR</text>
<text x="341.9" y="117">Recámara</text>
<text x="389.9" y="117">Recámara</text>
<text x="71.9" y="137">Sala - comedor</text>
<text x="179.9" y="137">Sala - comedor</text>
<text x="302.2" y="138">Cocina</text>
<text x="432.2" y="138">Cocina</text>
<text x="338" y="142.5">Lavado</text>
<text x="356.9" y="142">Baño</text>
<text x="378.9" y="142">Baño</text>
<text x="396" y="142.5">Lavado</text>
<text x="323.2" y="147">Vestíbulo</text>
<text x="409.2" y="147">Vestíbulo</text>
<text x="103.9" y="162">Recámara</text>
<text x="151.9" y="162">Recámara</text>
<text x="64.2" y="183">Cocina</text>
<text x="194.2" y="183">Cocina</text>
<text x="85.2" y="192">Vestíbulo</text>
<text x="100" y="187.5">Lavado</text>
<text x="118.9" y="187">Baño</text>
<text x="140.9" y="187">Baño</text>
<text x="158" y="187.5">Lavado</text>
<text x="171.2" y="192">Vestíbulo</text>
<text x="323.2" y="213">Vestíbulo</text>
<text x="409.2" y="213">Vestíbulo</text>
<text x="302.2" y="222">Cocina</text>
<text x="338" y="217.5">Lavado</text>
<text x="356.9" y="218">Baño</text>
<text x="378.9" y="218">Baño</text>
<text x="396" y="217.5">Lavado</text>
<text x="432.2" y="222">Cocina</text>
<text x="341.9" y="243">Recámara</text>
<text x="389.9" y="243">Recámara</text>
<text x="85.2" y="258">Vestíbulo</text>
<text x="171.2" y="258">Vestíbulo</text>
<text x="100" y="262.5">Lavado</text>
<text x="118.9" y="263">Baño</text>
<text x="140.9" y="263">Baño</text>
<text x="158" y="262.5">Lavado</text>
<text x="64.2" y="267">Cocina</text>
<text x="194.2" y="267">Cocina</text>
<text x="309.9" y="268">Sala - comedor</text>
<text x="417.9" y="268">Sala - comedor</text>
<text x="103.9" y="288">Recámara</text>
<text x="151.9" y="288">Recámara</text>
<text x="71.9" y="313">Sala - comedor</text>
<text x="179.9" y="313">Sala - comedor</text>
</g>
<g font-size="1.6">
<text x="313.8" y="107.3">60.00 m²</text>
<text x="419.8" y="107.3">60.00 m²</text>
<text x="75.8" y="152.3">60.00 m²</text>
<text x="181.8" y="152.3">60.00 m²</text>
<text x="366.9" y="179.5">Escalera</text>
<text x="128.9" y="224.5">Escalera</text>
<text x="225.1" y="237.6" transform="rotate(-90 225.1 237.6)">ANDADOR / JARDÍN</text>
<text x="313.8" y="258.3">60.00 m²</text>
<text x="419.8" y="258.3">60.00 m²</text>
<text x="75.8" y="303.3">60.00 m²</text>
<text x="181.8" y="303.3">60.00 m²</text>
<text x="127.2" y="339.4">4.00 x 3.00 m</text>
<text x="165.8" y="355">CTO. MÁQ.</text>
</g>
<g font-size="1.5">
<text x="306.7" y="192">N.P.T. +3.00 / +6.00 / +9.00</text>
<text x="73.8" y="237">N.P.T. ±0.00</text>
</g>
<g font-size="1.4">
<text x="313.2" y="94.2">20.24 m²</text>
<text x="421.2" y="94.2">20.24 m²</text>
<text x="343.2" y="119.2">15.12 m²</text>
<text x="391.2" y="119.2">15.12 m²</text>
<text x="75.2" y="139.2">20.24 m²</text>
<text x="183.2" y="139.2">20.24 m²</text>
<text x="302.6" y="140.2">8.70 m²</text>
<text x="432.6" y="140.2">8.70 m²</text>
<text x="356.6" y="144.2">5.04 m²</text>
<text x="378.6" y="144.2">5.04 m²</text>
<text x="105.2" y="164.2">15.12 m²</text>
<text x="153.2" y="164.2">15.12 m²</text>
<text x="64.6" y="185.2">8.70 m²</text>
<text x="194.6" y="185.2">8.70 m²</text>
<text x="118.6" y="189.2">5.04 m²</text>
<text x="140.6" y="189.2">5.04 m²</text>
<text x="347.6" y="195.1">SUBE</text>
<text x="356.6" y="220.2">5.04 m²</text>
<text x="378.6" y="220.2">5.04 m²</text>
<text x="302.6" y="224.2">8.70 m²</text>
<text x="432.6" y="224.2">8.70 m²</text>
<text x="109.6" y="240.1">SUBE</text>
<text x="343.2" y="245.2">15.12 m²</text>
<text x="391.2" y="245.2">15.12 m²</text>
<text x="64.6" y="269.2">8.70 m²</text>
<text x="118.6" y="265.2">5.04 m²</text>
<text x="140.6" y="265.2">5.04 m²</text>
<text x="194.6" y="269.2">8.70 m²</text>
<text x="313.2" y="270.2">20.24 m²</text>
<text x="421.2" y="270.2">20.24 m²</text>
<text x="105.2" y="290.2">15.12 m²</text>
<text x="153.2" y="290.2">15.12 m²</text>
<text x="75.2" y="315.2">20.24 m²</text>
<text x="183.2" y="315.2">20.24 m²</text>
</g>
<g font-size="1.2">
<text x="368.4" y="151.5">Ducto</text>
<text x="130.4" y="196.5">Ducto</text>
<text x="368.4" y="209">Ducto</text>
<text x="130.4" y="254">Ducto</text>
</g>
<g font-size="1.1">
<text x="335.5" y="148.5">Cal.</text>
<text x="402.5" y="148.5">Cal.</text>
<text x="97.5" y="193.5">Cal.</text>
<text x="164.5" y="193.5">Cal.</text>
<text x="335.5" y="212.5">Cal.</text>
<text x="402.5" y="212.5">Cal.</text>
<text x="97.5" y="257.5">Cal.</text>
<text x="164.5" y="257.5">Cal.</text>
</g>
</svg>
